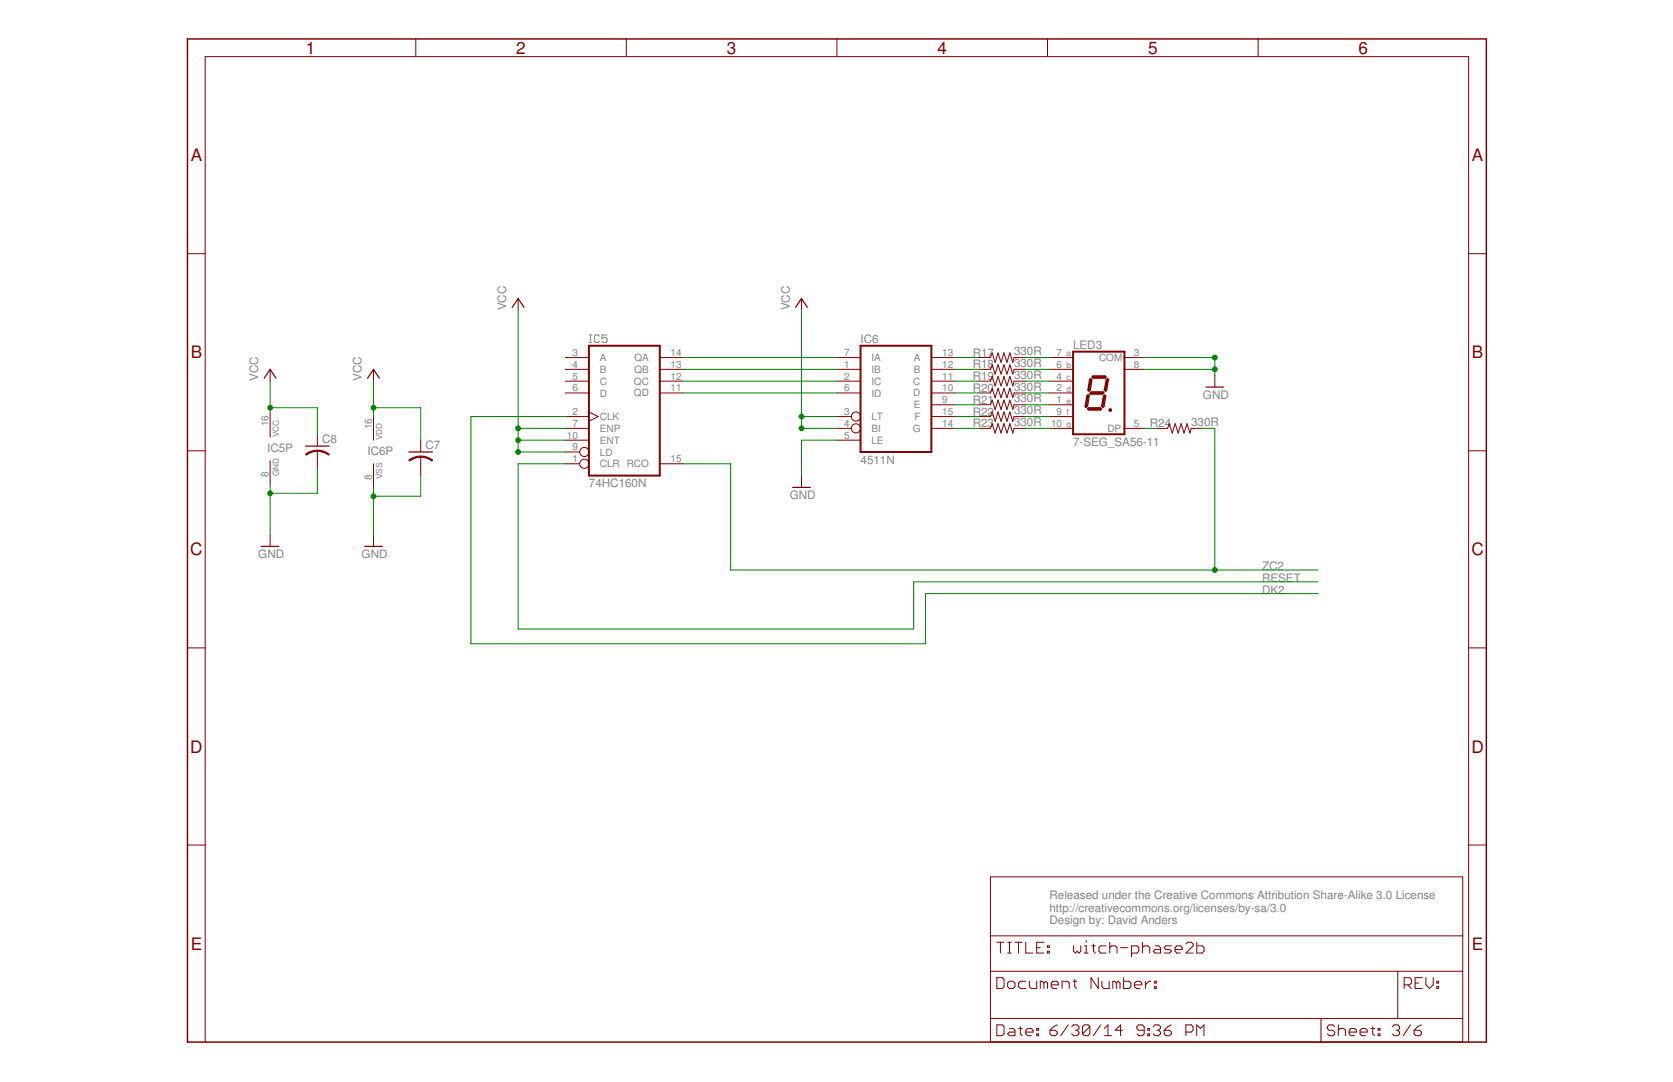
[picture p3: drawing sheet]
<svg xmlns="http://www.w3.org/2000/svg" width="432mm" height="279mm" viewBox="0 0 432 279" stroke-linecap="round" stroke-linejoin="round" font-family="sans-serif">
<path d="M152.1 88.4h.7M152.1 86.5h.7M152.4 86.5v1.9M154.7 86.8l-.3-.3h-.7l-.3 .3v1.3l.3 .3h.7l.3-.3M156.7 86.5h-1.3v1l.6-.4h.4l.3 .4v.6l-.3 .3h-.7l-.3-.3" fill="none" stroke="#808080" stroke-width=".26"/>
<path d="M152 89.3h18.3v33.5h-18.3zM222.1 89.3h18.3v27.4h-18.3zM277 90.8h13.2v21.3h-13.2zM281.5 98.1l-.4 2.6M282.2 97.4h3M285.8 98.1l-.5 2.6M280.8 102.2l-.5 2.8M281.1 105.6h2.9M281.5 101.5h3.1M285 102.4l-.4 2.4" fill="none" stroke="#800000" stroke-width=".51"/>
<g fill="none" stroke="#800000" stroke-width=".26">
<path d="M107.3 10.1v4.5M161.6 10.1v4.5M216 10.1v4.5M270.4 10.1v4.5M324.7 10.1v4.5M48.4 65.5h4.6M133.7 77.1v3M206.9 77.1v3M379.1 65.5h4.5M69.7 95.4v3M96.4 95.4v3M145.9 92.3h6.1"/>
<path d="M145.9 95.4h6.1M145.9 98.4h6.1M170.3 92.3h6.1M170.3 95.4h6.1M170.3 98.4h6.1M216 92.3h6.1M216 95.4h6.1M216 98.4h6.1M240.4 92.3h6.1M240.4 95.4h6.1M240.4 98.4h6.1M252.6 92.3h3l.5-1.2 .7 2.5 .8-2.5 .8 2.5 .7-2.5 .8 2.5 .7-2.5 .8 2.5 .3-1.3h3.1"/>
<path d="M252.6 95.4h3l.5-1.2 .7 2.4 .8-2.4 .8 2.4 .7-2.4 .8 2.4 .7-2.4 .8 2.4 .3-1.2h3.1M252.6 98.4h3l.5-1.2 .7 2.5 .8-2.5 .8 2.5 .7-2.5 .8 2.5 .7-2.5 .8 2.5 .3-1.3h3.1M270.9 92.3h6.1M270.9 95.4h6.1M270.9 98.4h6.1M290.2 92.3h5.1M290.2 95.4h5.1M313.5 96.9v3M48.4 116.4h4.6M69.7 106.8v6.1M69.7 119v6.1M81.9 112.1v3.1"/>
<path d="M81.9 116.4v4.9M96.4 107.6v6.1M96.4 119.8v6.1M108.6 113.7v3M108.6 117.9v4.9M145.9 119.8h3.7M145.9 107.6h6.1M145.9 101.5h6.1M145.9 110.6h6.1M145.9 116.7h3.7M145.9 113.7h6.1M152 106.4l2.4 1.2-2.4 1.2"/>
<path d="M170.3 119.8h6.1M170.3 101.5h6.1M216 107.6h3.7M216 101.5h6.1M216 110.6h3.7M216 113.7h6.1M240.4 107.6h6.1M240.4 101.5h6.1M240.4 110.6h6.1M240.4 104.5h6.1M252.6 107.6h3l.5-1.2 .7 2.4 .8-2.4 .8 2.4 .7-2.4 .8 2.4 .7-2.4 .8 2.4 .3-1.2h3.1M252.6 101.5h3l.5-1.2 .7 2.4 .8-2.4 .8 2.4 .7-2.4 .8 2.4 .7-2.4 .8 2.4 .3-1.2h3.1"/>
<path d="M252.6 110.6h3l.5-1.2 .7 2.4 .8-2.4 .8 2.4 .7-2.4 .8 2.4 .7-2.4 .8 2.4 .3-1.2h3.1M252.6 104.5h3l.5-1.2 .7 2.4 .8-2.4 .8 2.4 .7-2.4 .8 2.4 .7-2.4 .8 2.4 .3-1.2h3.1M270.9 107.6h6.1M270.9 101.5h6.1M270.9 110.6h6.1M270.9 104.5h6.1M290.2 110.6h5.1M298.3 110.6h3l.5-1.2 .8 2.4 .7-2.4 .8 2.4 .7-2.4 .8 2.4 .8-2.4 .7 2.4 .3-1.2h3.1M379.1 116.4h4.5M69.7 138v3.1M96.4 138v3.1M206.9 122.8v3.1"/>
<path d="M48.4 167.3h4.6M379.1 167.3h4.5M48.4 218.2h4.6M379.1 218.2h4.5M255.6 226.4h121.9v42.7h-121.9zM255.6 250.8h121.9M255.6 241.7h121.9M257.3 252.5h1.4l.4 .4v1.9l-.4 .4h-1.4zM257.3 243.3h1.8M258.2 243.3v2.8M260.1 253.9l.4-.5h1l.5 .5v.9l-.5 .4h-1l-.4-.4zM260.1 243.3h.9"/>
<path d="M260.1 246.1h.9M260.5 243.3v2.8M262 243.3h1.8M262.9 243.3v2.8M264.8 243.3v2.8h1.8M264.8 253.4h-1.4l-.5 .5v.9l.5 .4h1.4M265.7 253.4v1.4l.4 .4h1.5v-1.8M267.6 244.7h.9M269.4 253.9l.5-.5 .5 .5v1.3M269.4 243.3h-1.8v2.8h1.8M269.4 253.9l-.4-.5h-.5v1.8M269.4 253.9v1.3"/>
<path d="M270.4 244.2h.4v.5h-.4zM270.4 245.6h.4v.5h-.4zM271.3 254.3h1.9v-.4l-.5-.5h-.9l-.5 .5v.9l.5 .4h.9M274.1 255.2v-1.8h1.4l.5 .5v1.3M276.9 253.4h1M277.1 244.2v1.4l.5 .5 .4-.5 .5 .5 .5-.5v-1.4M277.4 252.9v1.9l.5 .4M279.9 246.1h.9M279.9 244.2h.5v1.9M280.4 242.8v.5M281.7 244.2h1M282.2 243.8v1.8l.5 .5"/>
<path d="M283.5 252.5v2.7l-1.9-2.7v2.7M284.4 253.4v1.4l.5 .4h1.4v-1.8M285.5 244.2h-1.4l-.5 .5v.9l.5 .5h1.4M286.4 244.7l.5-.5h.9l.5 .5v1.4M286.4 243.3v2.8M288.1 253.9l-.4-.5h-.5v1.8M288.1 253.9v1.3M288.1 253.9l.5-.5 .5 .5v1.3M289.2 244.7h1.9M290 252.5v2.7h1.4l.5-.4v-.9l-.5-.5h-1.4M292.1 246.1h1.4l.4-.5v-.9l-.4-.5h-1.4v2.9M292.8 254.3h1.9v-.4l-.5-.5h-.9l-.5 .5v.9l.5 .4h.9"/>
<path d="M294.9 244.7l.4-.5h.9l.5 .5v1.4M294.9 243.3v2.8M295.6 253.4v1.8M297 253.4h-.4l-1 .9M298 254.8h.4v.4h-.4zM298 253.4h.4v.5h-.4zM298.1 244.2h1l.4 .5v1.4h-1.4l-.4-.5 .4-.4h1.4M302.3 244.2h-1.4l-.4 .5 .4 .5h1l.4 .4-.4 .5h-1.4M303.3 245.2h1.8v-.5l-.4-.5h-1l-.4 .5v.9l.4 .5h1M306.1 243.8l.5-.5h.9l.5 .5v.4l-1.9 1.9h1.9M308.9 243.3v2.8h1.4l.4-.5v-.9l-.4-.5h-1.4M360.8 250.8v12.2"/>
<path d="M362.4 254.3h1.4l.5-.4v-1l-.5-.4h-1.4v2.7M363.3 254.3l1 .9M365.2 253.9h1M367.1 252.5h-1.9v2.7h1.9M368 252.5v1.8l1 .9 .9-.9v-1.8M370.8 254.8h.5v.4h-.5zM370.8 253.4h.5v.5h-.5zM53 269.1v-254.5h326.1v254.5M255.6 263h121.9M257.3 264.6h1.4l.4 .5v1.9l-.4 .4h-1.4zM260.5 265.6h1l.5 .4v1.4h-1.5l-.4-.4 .4-.5h1.5M262.9 265.6h.9"/>
<path d="M263.4 265.1v1.9l.4 .4M264.8 266.5h1.8v-.5l-.5-.4h-.9l-.4 .4v1l.4 .4h.9M267.6 267h.4v.4h-.4zM267.6 265.6h.4v.4h-.4zM271 266h1.4l.5 .5v.5l-.5 .4h-.9l-.5-.4zM272.9 264.6l-1 .5-.9 .9M275.7 264.6l-1.9 2.8M276.6 265.1l.5-.5h.9l.5 .5v.5l-.5 .4M277.5 266h.5M278 266l.5 .5v.5l-.5 .4h-.9l-.5-.4M281.3 265.1v1.9l-.5 .4h-.9l-.5-.4M281.3 265.1l-.5-.5h-.9l-.5 .5v1.9"/>
<path d="M281.3 265.1l-1.9 1.9M284.1 264.6l-1.9 2.8M285 267.4h1.9M285 265.6l1-1v2.8M289.7 266h-1.9l1.4-1.4v2.8M295.3 266h-1.4l-.5-.4v-.5l.5-.5h.9l.5 .5v1.9l-.5 .4h-.9l-.5-.4M296.2 267h.5v.4h-.5zM296.2 265.6h.5v.4h-.5zM297.6 265.1l.5-.5h.9l.5 .5v.5l-.5 .4M298.6 266h.4M299 266l.5 .5v.5l-.5 .4h-.9l-.5-.4M300.5 266h1.4l.4 .5v.5l-.4 .4h-1l-.4-.4z"/>
<path d="M302.3 264.6l-.9 .5-.9 .9M306.1 266.5h1.4l.4-.5v-.9l-.4-.5h-1.4v2.8M308.9 267.4v-2.8l.9 1 .9-1v2.8M341 263v6.1M344.5 265.1l-.5-.5h-.9l-.5 .5v.5l.5 .4h.9l.5 .5v.5l-.5 .4h-.9l-.5-.4M345.4 266l.5-.4h.9l.5 .4v1.4M345.4 264.6v2.8M348.2 266.5h1.9v-.5l-.5-.4h-.9l-.5 .4v1l.5 .4h.9M351 266.5h1.9v-.5l-.5-.4h-.9l-.5 .4v1l.5 .4h.9M353.8 265.6h1M354.3 265.1v1.9l.5 .4M355.7 267h.5v.4h-.5z"/>
<path d="M355.7 265.6h.5v.4h-.5zM359.4 265.1l.4-.5h1l.4 .5v.5l-.4 .4M360.3 266h.5M360.8 266l.4 .5v.5l-.4 .4h-1l-.4-.4M364 264.6l-1.8 2.8M365 266h1.4l.5 .5v.5l-.5 .4h-1l-.4-.4zM366.9 264.6l-1 .5-.9 .9"/>
<circle cx="150.8" cy="119.8" r="1.19"/>
<circle cx="150.8" cy="116.7" r="1.19"/>
<circle cx="220.9" cy="107.6" r="1.19"/>
<circle cx="220.9" cy="110.6" r="1.19"/>
</g>
<g fill="none" stroke="#800000" stroke-width=".38">
<path d="M48.4 10.1h335.2v259h-335.2zM286.4 105.9h.3"/>
<circle cx="286.6" cy="105.9" r=".3"/>
</g>
<g fill="none" stroke="#800000" stroke-width=".32">
<path d="M132.2 79.4l1.5-2.3 1.6 2.3M205.3 79.4l1.6-2.3 1.5 2.3M68.2 97.7l1.5-2.3 1.5 2.3M94.9 97.7l1.5-2.3 1.5 2.3M281.5 97.7l.3 .4-.4 2.7-.3 .2-.3-.2 .4-2.8zM281.8 97.4l.4-.4h3l.3 .4-.3 .3h-3zM285.5 98.1l.4-.4 .2 .3-.5 2.8-.3 .3-.3-.3zM311.3 99.9h4.5M78.9 115.2h6.1M105.5 116.7h6.1M280.5 102.2l.4-.3 .3 .3-.5 2.6-.4 .4-.2-.2zM280.7 105.6l.3-.3h3l.3 .3-.3 .3h-3z"/>
<path d="M281.3 101.6l.4-.4h3l.2 .2-.4 .4h-3zM285.1 102l.3 .3-.5 2.7-.2 .2-.4-.3 .5-2.6zM204.6 125.9h4.5M67.4 141.1h4.6M94.1 141.1h4.6"/>
</g>
<g fill="#800000" stroke="#800000" stroke-width=".26">
<path d="M108.6 117.8l1.3 .1 1.8 .9-.2 .3-1.1-.7-1.8-.3z" fill-rule="evenodd"/>
<path d="M105.5 118.8l1.2-.7 1.9-.3v.3l-1.2 .1-1.7 .9z" fill-rule="evenodd"/>
<path d="M81.9 116.2l1.4 .2 1.7 .9-.2 .2-1.1-.6-1.8-.4z" fill-rule="evenodd"/>
<path d="M78.9 117.3l1.1-.7 1.9-.4v.4l-1.2 .1-1.7 .8z" fill-rule="evenodd"/>
</g>
<g fill="none" stroke="#008000" stroke-width=".26">
<path d="M69.7 98.4v8.4M96.4 98.4v9.2M133.7 80.1v36.6h12.2M176.4 92.3h39.6M176.4 95.4h39.6M176.4 98.4h39.6M206.9 80.1v30.5h9.1M246.5 92.3h6.1M246.5 95.4h6.1M246.5 98.4h6.1M264.8 92.3h6.1M264.8 95.4h6.1"/>
<path d="M264.8 98.4h6.1M295.3 92.3h18.2v4.6M295.3 95.4h18.2M69.7 105.3h12.2v6.8M96.4 105.3h12.2v8.4M133.7 110.6h12.2M133.7 113.7h12.2M145.9 107.6h-24.4v58.6h117.4v-12.9h101.3M145.9 119.8h-12.2v42.6h102.1v-12.2h104.4M176.4 101.5h39.6M176.4 119.8h12.2v27.4h151.6M206.9 107.6h9.1"/>
<path d="M216 113.7h-9.1v9.1M246.5 101.5h6.1M246.5 107.6h6.1M246.5 110.6h6.1M246.5 104.5h6.1M264.8 101.5h6.1M264.8 107.6h6.1M264.8 110.6h6.1M264.8 104.5h6.1M295.3 110.6h3M310.5 110.6h3v36.6M69.7 125.1v12.9"/>
<path d="M81.9 121.3v6.1h-12.2M96.4 125.9v12.1M108.6 122.8v5.3h-12.2"/>
</g>
<g fill="#008000" stroke="#008000" stroke-width=".26">
<circle cx="313.5" cy="147.2" r=".61"/>
<circle cx="69.7" cy="127.4" r=".61"/>
<circle cx="96.4" cy="128.1" r=".61"/>
<circle cx="313.5" cy="92.3" r=".61"/>
<circle cx="313.5" cy="95.4" r=".61"/>
<circle cx="69.7" cy="105.3" r=".61"/>
<circle cx="96.4" cy="105.3" r=".61"/>
<circle cx="133.7" cy="110.6" r=".61"/>
<circle cx="133.7" cy="113.7" r=".61"/>
<circle cx="133.7" cy="116.7" r=".61"/>
<circle cx="206.9" cy="107.6" r=".61"/>
<circle cx="206.9" cy="110.6" r=".61"/>
</g>
<g font-size="4.4" fill="#800000">
<text x="78.9" y="13.9">1</text>
<text x="133.3" y="13.9">2</text>
<text x="187.6" y="13.9">3</text>
<text x="242" y="13.9">4</text>
<text x="296.3" y="13.9">5</text>
<text x="350.7" y="13.9">6</text>
<text x="49.2" y="41.6">A</text>
<text x="379.9" y="41.6">A</text>
<text x="49.2" y="92.5">B</text>
<text x="379.9" y="92.5">B</text>
<text x="49.1" y="143.4">C</text>
<text x="379.8" y="143.4">C</text>
<text x="49.1" y="194.3">D</text>
<text x="379.8" y="194.3">D</text>
<text x="49.2" y="245.2">E</text>
<text x="379.9" y="245.2">E</text>
</g>
<g font-size="3" fill="#808080">
<text x="130.7" y="80.1" transform="rotate(-90 130.7 80.1)">VCC</text>
<text x="203.8" y="80.1" transform="rotate(-90 203.8 80.1)">VCC</text>
<text x="222.1" y="88.5">IC6</text>
<text x="251.1" y="92.1">R17</text>
<text x="251.1" y="95.1">R18</text>
<text x="261.7" y="91.7">330R</text>
<text x="261.7" y="94.8">330R</text>
<text x="277" y="90">LED3</text>
<text x="66.7" y="98.4" transform="rotate(-90 66.7 98.4)">VCC</text>
<text x="93.3" y="98.4" transform="rotate(-90 93.3 98.4)">VCC</text>
<text x="251.1" y="98.2">R19</text>
<text x="251.1" y="101.2">R20</text>
<text x="261.7" y="97.8">330R</text>
<text x="261.7" y="100.9">330R</text>
<text x="251.1" y="104.2">R21</text>
<text x="251.1" y="107.3">R22</text>
<text x="261.7" y="103.9">330R</text>
<text x="261.7" y="107">330R</text>
<text x="310.5" y="103">GND</text>
<text x="251.1" y="110.3">R23</text>
<text x="261.7" y="110">330R</text>
<text x="296.8" y="110.3">R24</text>
<text x="307.4" y="110">330R</text>
<text x="69" y="116.7">IC5P</text>
<text x="83.1" y="114.4">C8</text>
<text x="94.9" y="117.5">IC6P</text>
<text x="109.8" y="116">C7</text>
<text x="222.1" y="119.8">4511N</text>
<text x="277" y="115.2">7-SEG_SA56-11</text>
<text x="152" y="125.9">74HC160N</text>
<text x="203.8" y="128.9">GND</text>
<text x="66.7" y="144.1">GND</text>
<text x="93.3" y="144.1">GND</text>
<text x="325.7" y="147.2">ZC2</text>
<text x="325.7" y="153.3">DK2</text>
<text x="325.7" y="150.2">RESET</text>
<text x="270.9" y="232.2">Released under the Creative Commons Attribution Share-Alike 3.0 License</text>
<text x="270.9" y="235.4">http://creativecommons.org/licenses/by-sa/3.0</text>
<text x="270.9" y="238.6">Design by: David Anders</text>
</g>
<g font-size="2.6" fill="#808080">
<text x="147.8" y="91.9">3</text>
<text x="147.8" y="95">4</text>
<text x="154.8" y="93.2">A</text>
<text x="163.8" y="93.2">QA</text>
<text x="173.1" y="95">13</text>
<text x="173.1" y="91.9">14</text>
<text x="217.9" y="95">1</text>
<text x="217.9" y="91.9">7</text>
<text x="224.9" y="93.2">IA</text>
<text x="235.9" y="93.2">A</text>
<text x="243.2" y="95">12</text>
<text x="243.2" y="91.9">13</text>
<text x="272.7" y="95">6</text>
<text x="272.7" y="91.9">7</text>
<text x="283.7" y="93.2">COM</text>
<text x="292.6" y="91.9">3</text>
<text x="292.6" y="95">8</text>
<text x="147.8" y="98">5</text>
<text x="147.8" y="101">6</text>
<text x="154.8" y="96.3">B</text>
<text x="154.8" y="99.3">C</text>
<text x="163.6" y="99.3">QC</text>
<text x="163.8" y="96.3">QB</text>
<text x="173.1" y="101">11</text>
<text x="173.1" y="98">12</text>
<text x="217.9" y="98">2</text>
<text x="217.9" y="101">6</text>
<text x="224.9" y="96.3">IB</text>
<text x="224.9" y="99.3">IC</text>
<text x="235.7" y="99.3">C</text>
<text x="235.9" y="96.3">B</text>
<text x="243.2" y="101">10</text>
<text x="243.2" y="98">11</text>
<text x="272.7" y="101">2</text>
<text x="272.7" y="98">4</text>
<text x="147.8" y="107.1">2</text>
<text x="154.8" y="102.4">D</text>
<text x="163.6" y="102.4">QD</text>
<text x="217.9" y="107.1">3</text>
<text x="224.9" y="102.4">ID</text>
<text x="235.7" y="102.4">D</text>
<text x="235.9" y="105.4">E</text>
<text x="243.2" y="104.1">9</text>
<text x="243.2" y="107.1">15</text>
<text x="272.7" y="107.1">9</text>
<text x="272.7" y="104.1">1</text>
<text x="69.3" y="110.1" transform="rotate(-90 69.3 110.1)">16</text>
<text x="96" y="110.9" transform="rotate(-90 96 110.9)">16</text>
<text x="146.3" y="113.2">10</text>
<text x="147.8" y="110.2">7</text>
<text x="154.8" y="108.5">CLK</text>
<text x="154.8" y="111.5">ENP</text>
<text x="217.9" y="110.2">4</text>
<text x="217.9" y="113.2">5</text>
<text x="224.9" y="108.5">LT</text>
<text x="224.9" y="111.5">BI</text>
<text x="235.6" y="111.5">G</text>
<text x="236" y="108.5">F</text>
<text x="243.2" y="110.2">14</text>
<text x="271.3" y="110.2">10</text>
<text x="285.8" y="111.5">DP</text>
<text x="292.6" y="110.2">5</text>
<text x="147.8" y="119.3">1</text>
<text x="147.8" y="116.3">9</text>
<text x="154.8" y="117.6">LD</text>
<text x="154.8" y="114.6">ENT</text>
<text x="173.1" y="119.3">15</text>
<text x="224.9" y="114.6">LE</text>
<text x="69.3" y="123.2" transform="rotate(-90 69.3 123.2)">8</text>
<text x="96" y="124" transform="rotate(-90 96 124)">8</text>
<text x="154.8" y="120.7">CLR RCO</text>
</g>
<g font-size="2.1" fill="#808080">
<text x="275.3" y="92">a</text>
<text x="275.3" y="95.1">b</text>
<text x="275.3" y="98.1">c</text>
<text x="275.3" y="101.2">d</text>
<text x="275.3" y="104.2">e</text>
<text x="275.3" y="107.3">f</text>
<text x="72" y="112.9" transform="rotate(-90 72 112.9)">VCC</text>
<text x="98.7" y="113.7" transform="rotate(-90 98.7 113.7)">VDD</text>
<text x="275.3" y="110.3">g</text>
<text x="72" y="123" transform="rotate(-90 72 123)">GND</text>
<text x="98.7" y="123.7" transform="rotate(-90 98.7 123.7)">VSS</text>
</g>
</svg>
